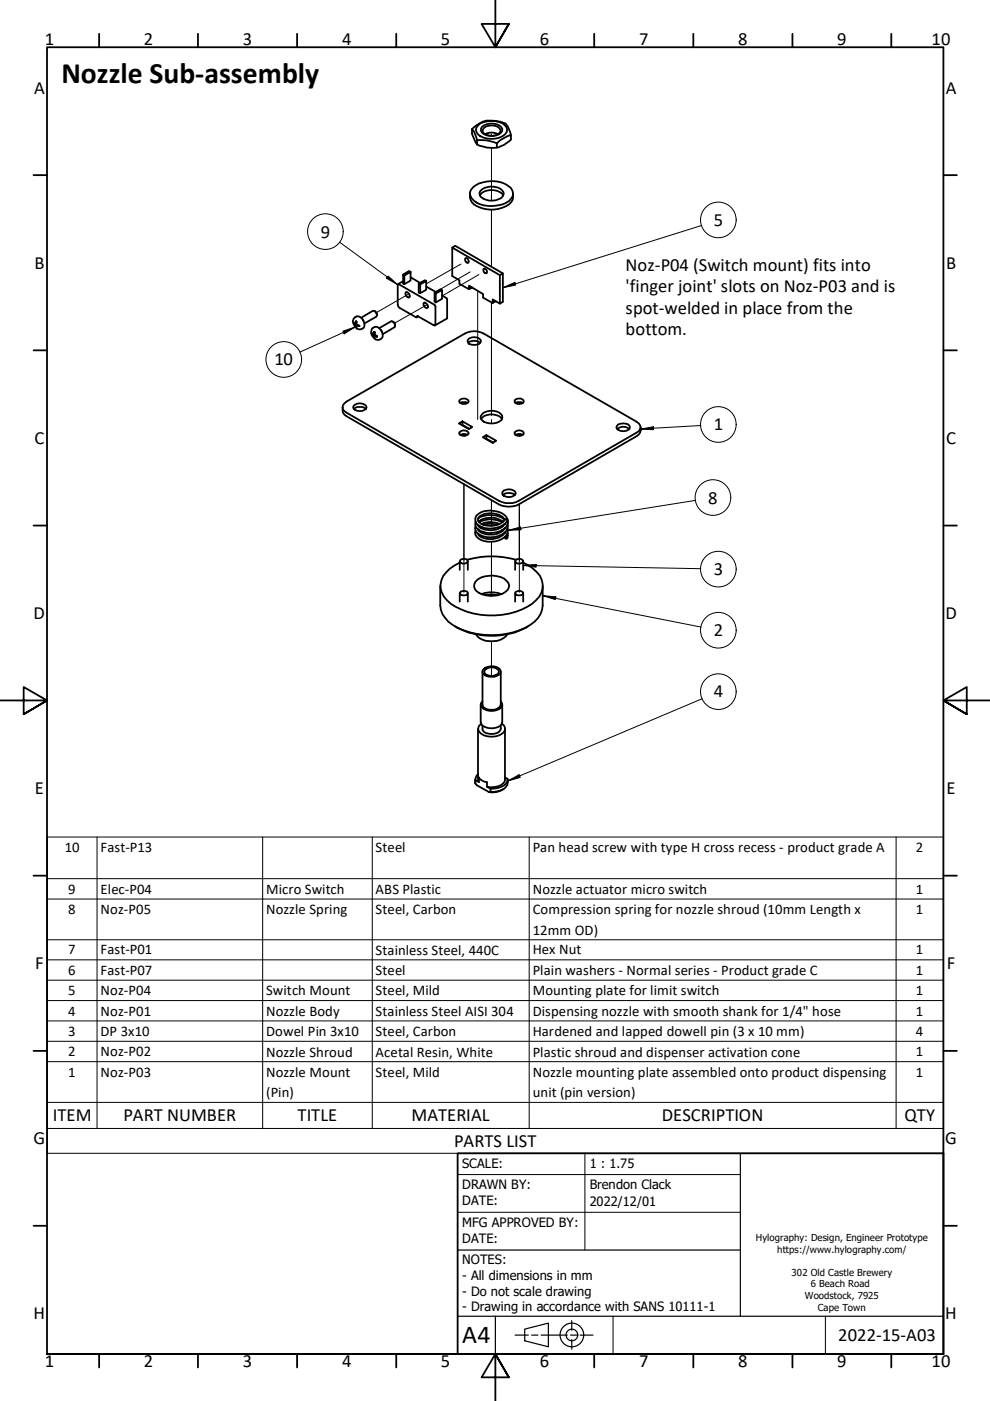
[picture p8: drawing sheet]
<svg xmlns="http://www.w3.org/2000/svg" width="210mm" height="297mm" viewBox="0 0 210 297" stroke-linecap="round" stroke-linejoin="round" font-family="sans-serif">
<!-- layer: Tweak Trail (Hylo) -->
<g fill="none" stroke="#000" stroke-width=".21">
<path d="M104.2 31.4v11.1v-1M104.2 28.4v.4M97.7 56l-7.3 4.2M99.7 57.6l-7.3 4.3M101.5 58.2l-7.7 4.5M104.2 44.4v12.2M86.7 62.3l-6.9 4M90.6 64.6l-6.9 3.9M101.3 61.6v27.3M104.2 64.1v24M98.4 90.2v.1M98.4 92v.4"/>
<path d="M104.2 88.9v.9M104.2 93.6v.2M110.1 92v.4M98.4 102.6v23M104.2 114.9v11.5zM104.2 106v5.5M104.2 112.1v.3M104.2 113v.3M104.2 113.9v.4M110.1 118.8v-11.9v18.7M104.2 136v7.3"/>
</g>
<!-- layer: Visible (Hylo) -->
<g fill="none" stroke="#000" stroke-width=".38">
<path d="M100.1 27.4a5.6 5.6 0 0 1 6.6-1.4l.6 .2 .3 .5 .7 1.9-2.2 1.1-.8 .7-2-.6-2.1-.1-.6-1.5zM100.1 27.4a6.1 6.1 0 0 0 1.1 3.3 6 6 0 0 0 6.7-.7l.4-.4v-1M100.3 39.7a6.5 6.5 0 0 1 8 .2 1.99 1.99 0 0 1-1 3.1 6.8 6.8 0 0 1-6.9-.5 1.73 1.73 0 0 1-.1-2.8zM101.2 29.7v1M101.3 26.6a4.8 4.8 0 0 1 5.8 0 1.34 1.34 0 0 1-.5 2.3 4.9 4.9 0 0 1-5.3-.4 1.24 1.24 0 0 1 0-1.9zM102.2 26.9a3 3 0 0 1 4.3 .4 1.38 1.38 0 0 1-1.2 1.4 2.77 2.77 0 0 1-3.3-1zM102.7 27a2.61 2.61 0 0 1 3.4 .5 1.65 1.65 0 0 1-2.3 1.3 1.39 1.39 0 0 1-1.5-1.1zM102.8 28.4a3.1 3.1 0 0 1 2.8 0M105.3 30.4v.9M85.5 59.6l-1.1 .6M85.7 58.4l1.4-.8v1.9l-1.4 .7zM85.7 58.4l-.2-.2v1.9l.2 .1"/>
<path d="M87.1 57.6l-.4-.1-1.2 .7M87.1 58.8l2 1.2M90.4 59.5l-.3-.1-1.3 .7M95.9 52.5l10.1 5.8 .6-.3M98.6 54.8l.1-.1a.64 .64 0 0 1 .6 .4 .64 .64 0 0 1 0 .6 .69 .69 0 0 1-.7-.9zM99.6 41.1a2.63 2.63 0 0 0 2.3 3 6.3 6.3 0 0 0 6.5-1.3l.3-.5 .1-1.2M101.7 41.5a3.4 3.4 0 0 1 4.7-.5l.3 .5M101.8 40.6a3.3 3.3 0 0 1 4.9 .2 1.26 1.26 0 0 1-.9 1.4 3.3 3.3 0 0 1-4.1-.8zM102.6 56.9a.64 .64 0 0 1 .6 .4 .64 .64 0 0 1-.1 .7 .63 .63 0 0 1-.5-.4 .63 .63 0 0 1 0-.7zM106 58.3v6.1M75 68.4l.3 .2M75.1 67.5a1.1 1.1 0 0 1 1.1-.4 1.1 1.1 0 0 1 .8 .8 1.2 1.2 0 0 1-.4 1.9 1.55 1.55 0 0 1-1.5-.7 1.55 1.55 0 0 1 0-1.6z"/>
<path d="M75.2 68.6h-.2l.4 .3v.4l.2-.1M75.6 68.5l-.3 .1M75.6 68.2v.6l.5 .2M75.6 68.2l-.2-.1-.1 .5M75.8 68.9l-.2 .1M76.1 68.9v.2l-.5-.1v.5M76.6 67.4l2.5-1.5a.86 .86 0 0 1 .7 1.3l-2.5 1.4M76.9 67.7l.2 .4M78.9 69.7a1.03 1.03 0 0 1 1.6 0 1.27 1.27 0 0 1 .7 1.3 1.27 1.27 0 0 1-.9 1.1 1.65 1.65 0 0 1-1.4-2.4zM78.9 70.6l.3 .3M79.1 70.8h-.2l.3 .2 .1 .6 .1-.2M79.4 66l.5 .4v.5"/>
<path d="M79.4 70.7l-.2 .2M79.5 70.4l-.1 .6 .5 .2M79.5 70.5l-.2-.2-.1 .6M79.6 71.1l-.2 .1M79.9 71.2v.2l-.5-.2 .1 .5M80.4 69.6l2.5-1.5a.86 .86 0 0 1 .7 1.3l-2.4 1.5M80.8 70l.2 .3M83.2 68.2h.2a.7 .7 0 0 1 .4 .9M84.4 60.2l7.7 4.4 .2 .4v3.9h-.4l-3.4-1.9-.2 .3-.2-.1-3.6-2.1-.2-.5zM86.1 61.9a.86 .86 0 0 1 .7 1.1 .74 .74 0 0 1-.7-.3 .74 .74 0 0 1 0-.8zM88.6 67l-.3 .3M89.1 60.3l1.3-.8v2l-1.3 .7z"/>
<path d="M89.1 60.3l-.3-.2v1.9l.3 .2M89.8 64.3l.2-.2a.96 .96 0 0 1 .7 1.2 .75 .75 0 0 1-.9-1zM90.4 60.8l2 1.1M92.4 62.2l1.3-.7v1.9l-1.3 .7zM92.4 62.2l-.3-.1v1.8l.3 .2M93.7 62.7l1.1 .7v4l-2.6 1.6M93.7 61.5l-.3-.2-1.3 .8M99.3 72.7a2.04 2.04 0 0 1 2.5 0M99.4 61.3l-2-1.1v-.8l-1.5-.9v-6l.6-.4 10.1 5.9v6l-.6 .4-1.5-.9v.7l.6-.3M99.5 71.7a1.73 1.73 0 0 1 2.5 .6 1.7 1.7 0 0 1-2.7 .3l-.2-.3zM100.1 60.9l-.7 .4v-.7l3 1.7v.8l2.1 1.1M72.6 86.3a1.56 1.56 0 0 0 .9 2l32.4 18.7a4.9 4.9 0 0 0 4 0l25-14.5a1.68 1.68 0 0 0 .9-1.9"/>
<path d="M73 85.5l.5-.4 25.1-14.4a4.2 4.2 0 0 1 4 0l32.3 18.7a1.22 1.22 0 0 1 .9 1.2 1.22 1.22 0 0 1-.9 1.1l-25 14.5a4.9 4.9 0 0 1-4 0l-32.4-18.7a1.15 1.15 0 0 1-.5-2zM75 86.7a2.13 2.13 0 0 1 2.6 0M75 86a1.76 1.76 0 0 1 2.7 .3 1.65 1.65 0 0 1-2.8 0zM97.3 91.7a1.16 1.16 0 0 1 2.1 .2 1.3 1.3 0 0 1-2 .2zM97.5 84.8a1.15 1.15 0 0 1 1.9 .3 1.19 1.19 0 0 1-2.1-.1zM97.6 92.2a1.62 1.62 0 0 1 1.5 0M97.6 85.5a1.62 1.62 0 0 1 1.5 0M97.9 90.2l.1-.1 1.5 .8M98 89.3l-.7 .5 2.1 1.2 .7-.5-2.1-1.2v.8M102 88.8a3 3 0 0 1 4.4 0M102.2 87.9a3.1 3.1 0 0 1 4.1 0 .97 .97 0 0 1-.4 1.5 3.4 3.4 0 0 1-3.7-.3l-.3-.4v-.4zM103 93l1.6 .8"/>
<path d="M103.1 92.3l-.7 .4 2.1 1.2 .7-.4-2.1-1.2v.7M109.2 84.8a1.12 1.12 0 0 1 1.9 .3 1.14 1.14 0 0 1-2-.1zM109.2 91.6a1.12 1.12 0 0 1 1.9 .3 1.11 1.11 0 0 1-2-.2zM109.3 85.5a1.75 1.75 0 0 1 1.6 0M109.3 92.2a1.75 1.75 0 0 1 1.6 0M130.8 90.3a2 2 0 0 1 2.7 0v.3a1.39 1.39 0 0 1-1.9 .8l-.8-.5-.1-.3zM130.9 91a1.84 1.84 0 0 1 2.5 0M97.5 119.3a6.3 6.3 0 0 0-4.1 4.6 5.1 5.1 0 0 0 3.2 4.7 16.3 16.3 0 0 0 16.2-.6 4.4 4.4 0 0 0 1.7-5.9 8.7 8.7 0 0 0-3.6-2.8M97.5 119v1.8M97.7 118.7a1.05 1.05 0 0 1 1.5 .3 .9 .9 0 0 1-.9 .5 .9 .9 0 0 1-.8-.6zM99.1 118.7a19.1 19.1 0 0 1 10.3 0M99.2 119v1.8"/>
<path d="M101.3 110a5.1 5.1 0 0 1 5.7 .2 4 4 0 0 0-4.7-1.1l-.4 .2a.89 .89 0 0 0-.6 .9 .89 .89 0 0 0 .7 .8 4.3 4.3 0 0 0 5.2-1l.3 .2a1.52 1.52 0 0 1-1.1 1.3 4.8 4.8 0 0 1-5.4-.6 1.66 1.66 0 0 1 1.2-2.4 5 5 0 0 1 5.2 1.2 1.75 1.75 0 0 1-1 2.7 4.7 4.7 0 0 1-5.4-.5l-.2-.7v-.6M101.5 110.6a4.3 4.3 0 0 1 5.2 0M101.6 110.7a5 5 0 0 1 4.9 0M101.6 112.4l-.1 .1M101.6 111.4l-.1 .2M101.7 111.6l-.1 .1M102.1 111.1a4.3 4.3 0 0 1 3.8 0M102.5 111.2a5.9 5.9 0 0 1 3 0M102.5 111.9l-.4 .1M105.5 111.9l.4 .1M106.3 111.6l.2 .1M106.5 112.4l.2 .1"/>
<path d="M106.5 111.4l.2 .2M106.6 104.3a1.83 1.83 0 0 1 2.7 .3 1.74 1.74 0 0 1-2.7 .3zM106.6 105a2.04 2.04 0 0 1 2.6 0M107 111v.1M107 112v.1M107.1 112.9a4 4 0 0 1-4.5 1.2l-.7-.3-.6-.7M107.1 112a4.1 4.1 0 0 1-5.7 .4l-.1-.2M107.1 111a4.2 4.2 0 0 1-5.5 .7l-.3-.4M107.1 113.8l.4 .1 .1 .2-.4 .1-.1-.4M107.6 111.1a2.21 2.21 0 0 1-1.9 2.6 4.8 4.8 0 0 1-4.6-.7l-.4-1 .1-.4M107.6 112a2.23 2.23 0 0 1-1.9 2.6 4.2 4.2 0 0 1-4.9-1.1l-.1-.5 .1-.5M107.6 113v1.1"/>
<path d="M109.2 119v1.8M109.4 118.7a.85 .85 0 0 1 .9-.3 .85 .85 0 0 1 .6 .8 .95 .95 0 0 1-1.7-.3zM110.9 119v1.8M93.3 124.2v4.2a6 6 0 0 0 3.8 4.7 17 17 0 0 0 15.3-.6 5.2 5.2 0 0 0 2.7-4.1v-4.2M96.5 132.8a15.9 15.9 0 0 0 15.4 0M97.5 125.8v1.8M97.7 125.5a1.11 1.11 0 0 1 1.5 .2 1.02 1.02 0 0 1-1.7 .2zM99.2 125.8v1.8M100.8 123.3a5 5 0 0 1 5.4-.9 2.74 2.74 0 0 1 1.7 1.7 2.84 2.84 0 0 1-3 2.2 4.4 4.4 0 0 1-4.3-1.5v-1zM100.9 134.5a3.8 3.8 0 0 0 3.7 1.4 3.5 3.5 0 0 0 3-1.4M102 126a6.1 6.1 0 0 1 4.4 0M102.9 126.2a4.5 4.5 0 0 1 2.6 0"/>
<path d="M109.2 125.7a1.1 1.1 0 0 1 1.7 0 .94 .94 0 0 1-.8 .5 .94 .94 0 0 1-.9-.5zM109.2 125.8v1.8M110.9 125.8v1.8M101.3 154.5v10.8l.2 .5M101.9 149.4v3.7a2.43 2.43 0 0 0 3 1.3 1.6 1.6 0 0 0 1.6-1.3v-3.7M102 153.5a1.19 1.19 0 0 0-.6 1.1 1.19 1.19 0 0 0 .7 1 3.7 3.7 0 0 0 5-.8l-.2-1-.5-.3M102.3 153.8v.7a1.92 1.92 0 0 0 2.5 1.1 1.37 1.37 0 0 0 1.4-1.8M102.3 142.4v7a1.48 1.48 0 0 0 1.9 1.1 1.84 1.84 0 0 0 2-1.1v-7M102.3 148.7a.88 .88 0 0 0 .1 1.5 3.2 3.2 0 0 0 4-.4v-.7l-.2-.4M102.5 141.9a2.66 2.66 0 0 1 3.5 .1l.2 .4a1.61 1.61 0 0 1-2.1 1.1 1.55 1.55 0 0 1-1.8-1.3zM102.8 142a1.96 1.96 0 0 1 3 .3l-.1 .3a1.94 1.94 0 0 1-3 .1zM107.1 154.5v10.8a2.01 2.01 0 0 1-2.3 1.6l-1.5-.1"/>
<path d="M100.8 165.3v.8l.3 .4 2.6 1.4M101.3 164.1l-.3 .4-.2 .9 .7 .4M101.5 165.8v-1a2.31 2.31 0 0 0 1.8 1v1M103.3 166.8l.7 .4M103.7 167.9h.3M104 167.2v.7M106.6 167.4a4.1 4.1 0 0 1-2.9 .5M107.1 164.8l.5 .3a1.72 1.72 0 0 1-1.2 1.7l-.8 .3-1.6 .1M107.6 165.3a2.15 2.15 0 0 1-2.1 2.5l-1.5 .1"/>
</g>
<g fill="#000">
<circle cx="76.1" cy="69.1" r=".19"/>
<circle cx="107" cy="111.1" r=".19"/>
<circle cx="107" cy="113" r=".19"/>
<circle cx="107" cy="112" r=".19"/>
<circle cx="107.1" cy="113.8" r=".19"/>
</g>
<!-- layer: Symbol (Hylo) -->
<g fill="none" stroke="#000" stroke-width=".21">
<path d="M72 51.4l12.3 9M82.3 58.5l2 1.9-2.4-1.4zM148.8 47.8l-42.2 13.2M72.7 70.2l2.6-.9-2.3 1.5zM75.3 69.3l-11.7 5.4M106.6 61l2.6-1.1 .1 .5zM135.8 91l2.8-.5v.6zM148.6 90.2l-12.8 .8M107.7 112.4l2.7-.7 .1 .6zM110.9 119.9l2.8-.2v.6zM110.9 119.9l37.7 .7M147.4 106.1l-39.7 6.3"/>
<path d="M115.1 126.3l2.8 .2-.2 .6zM115.1 126.3l33.6 6.7M148.9 148.1l-41.3 17.5M20.6 177.5v61.8M55.7 177.5v61.8M78.9 177.5v61.8M107.6 165.6l2.4-1.3 .3 .5zM112.2 177.5v61.8M190 177.5v61.8M10 186.3h190M10 190.6h190M10 199.2h190"/>
<path d="M10 203.5h190M10 207.8h190M10 212.1h190M10 216.5h190M10 233.7h190v-56.2h-190v61.8M10 239.3v5.2h190v-5.2M10 220.8h190M10 225.1h190M200 233.7v5.6h-190"/>
<circle cx="69" cy="49.1" r="3.8"/>
<circle cx="152.3" cy="46.6" r="3.8"/>
<circle cx="60.2" cy="76.2" r="3.8"/>
<circle cx="152.3" cy="90" r="3.8"/>
<circle cx="151.2" cy="105.5" r="3.8"/>
<circle cx="152.3" cy="120.7" r="3.8"/>
<circle cx="152.3" cy="133.6" r="3.8"/>
<circle cx="152.3" cy="146.6" r="3.8"/>
</g>
<!-- layer: Border (Hylo) -->
<g fill="none" stroke="#000" stroke-width=".38">
<path d="M21 7.2v2.8M42 7.2v2.8M63 7.2v2.8M84 7.2v2.8M105 0v10l-2.9-4.9h5.8l-2.9 4.9 2.9-4.9M126 7.2v2.8M147 7.2v2.8M168 7.2v2.8M189 7.2v2.8M7.1 37.1h2.9M200 37.1h2.9M7.1 74.3h2.9"/>
<path d="M200 74.3h2.9M7.1 111.4h2.9M200 111.4h2.9M0 148.5h10l-5-2.8v5.7l5-2.9-5 2.9M210 148.5h-10l5-2.8v5.7l-5-2.9 5 2.9M7.1 185.7h2.9M200 185.7h2.9M7.1 222.8h2.9M200 222.8h2.9M7.1 259.9h2.9M200 259.9h2.9M10 287.1v-277.1h190v277.1h-190h190"/>
<path d="M21 287.1v2.8M42 287.1v2.8M63 287.1v2.8M84 287.1v2.8M107.9 292l-2.9-4.9 2.9 4.9h-5.8l2.9-4.9v9.9M126 287.1v2.8M147 287.1v2.8M168 287.1v2.8M189 287.1v2.8"/>
</g>
<!-- layer: Title (Hylo) -->
<g fill="none" stroke="#000" stroke-width=".25">
<path d="M157 244.5v34.6M97 265h60M97 279.1h103M105 279.1v8M109.2 283.1h2.8M111.3 281.8l5-1.3v5l-5-1.2zM112.7 283.1h1.3M114.7 283.1h5.6M121 283.1h1.3M121.2 280v2.1M121.2 284v2.1M123 283.1h2.7"/>
<circle cx="121.3" cy="283" r="2.51"/>
<circle cx="121.3" cy="283" r="1.24"/>
</g>
<path d="M97 257h60M97 249h60M124 244.5v20.5M130 279.1v8M175 279.1v8" fill="none" stroke="#000" stroke-width=".21"/>
<path d="M97 244.5h103v42.6h-103z" fill="none" stroke="#000" stroke-width=".38"/>
<!-- layer: Symbol (Hylo) -->
<g fill="#000">
<path d="M82.3 58.5l2 1.9-2.4-1.4z" fill-rule="evenodd"/>
<path d="M106.6 61l2.6-1.1 .1 .5z" fill-rule="evenodd"/>
<path d="M72.7 70.2l2.6-.9-2.3 1.5z" fill-rule="evenodd"/>
<path d="M135.8 91l2.8-.5v.6z" fill-rule="evenodd"/>
<path d="M107.7 112.4l2.7-.7 .1 .6z" fill-rule="evenodd"/>
<path d="M110.9 119.9l2.8-.2v.6z" fill-rule="evenodd"/>
<path d="M115.1 126.3l2.8 .2-.2 .6z" fill-rule="evenodd"/>
<path d="M107.6 165.6l2.4-1.3 .3 .5z" fill-rule="evenodd"/>
</g>
<text font-size="6.3" x="13" y="17.6">Nozzle Sub-assembly</text>
<text font-size="5.5" x="98" y="284.8">A4</text>
<g font-size="3.9">
<text x="9.5" y="9.6">1</text>
<text x="30.5" y="9.6">2</text>
<text x="51.5" y="9.6">3</text>
<text x="72.5" y="9.6">4</text>
<text x="93.5" y="9.6">5</text>
<text x="114.5" y="9.6">6</text>
<text x="135.5" y="9.6">7</text>
<text x="156.5" y="9.6">8</text>
<text x="177.5" y="9.6">9</text>
<text x="197.5" y="9.6">10</text>
<text x="7.2" y="19.9">A</text>
<text x="200.5" y="19.9">A</text>
<text x="151.3" y="47.9">5</text>
<text x="68" y="50.4">9</text>
<text x="7.3" y="56.9">B</text>
<text x="132.7" y="57.5">Noz-P04 (Switch mount) fits into</text>
<text x="200.6" y="56.9">B</text>
<text x="132.7" y="62">'finger joint' slots on Noz-P03 and is</text>
<text x="132.7" y="66.5">spot-welded in place from the</text>
<text x="132.7" y="71">bottom.</text>
<text x="58.2" y="77.5">10</text>
<text x="7.3" y="94.1">C</text>
<text x="151.3" y="91.2">1</text>
<text x="200.6" y="94.1">C</text>
<text x="150.2" y="106.8">8</text>
<text x="151.3" y="121.9">3</text>
<text x="7.1" y="131.2">D</text>
<text x="200.5" y="131.2">D</text>
<text x="151.3" y="134.9">2</text>
<text x="151.3" y="147.9">4</text>
<text x="7.4" y="168.3">E</text>
<text x="200.7" y="168.3">E</text>
<text x="7.4" y="205.5">F</text>
<text x="200.7" y="205.5">F</text>
<text x="11.2" y="237.7">ITEM</text>
<text x="26.2" y="237.7">PART NUMBER</text>
<text x="63.1" y="237.7">TITLE</text>
<text x="87.2" y="237.7">MATERIAL</text>
<text x="140.3" y="237.7">DESCRIPTION</text>
<text x="191.8" y="237.7">QTY</text>
<text x="7.1" y="242.6">G</text>
<text x="96.3" y="243.1">PARTS LIST</text>
<text x="200.4" y="242.6">G</text>
<text x="7.1" y="279.7">H</text>
<text x="200.4" y="279.7">H</text>
<text x="177.7" y="284.3">2022-15-A03</text>
<text x="9.5" y="289.9">1</text>
<text x="30.5" y="289.9">2</text>
<text x="51.5" y="289.9">3</text>
<text x="72.5" y="289.9">4</text>
<text x="93.5" y="289.9">5</text>
<text x="114.5" y="289.9">6</text>
<text x="135.5" y="289.9">7</text>
<text x="156.5" y="289.9">8</text>
<text x="177.5" y="289.9">9</text>
<text x="197.5" y="289.9">10</text>
</g>
<g font-size="3.1">
<text x="13.7" y="180.6">10</text>
<text x="21.3" y="180.6">Fast-P13</text>
<text x="79.6" y="180.7">Steel</text>
<text x="113" y="180.7">Pan head screw with type H cross recess - product grade A</text>
<text x="194.2" y="180.6">2</text>
<text x="14.5" y="189.5">9</text>
<text x="21.3" y="189.5">Elec-P04</text>
<text x="56.5" y="189.5">Micro Switch</text>
<text x="79.6" y="189.5">ABS Plastic</text>
<text x="113" y="189.5">Nozzle actuator micro switch</text>
<text x="194.2" y="189.5">1</text>
<text x="14.5" y="193.8">8</text>
<text x="21.3" y="193.8">Noz-P05</text>
<text x="56.5" y="193.9">Nozzle Spring</text>
<text x="79.6" y="193.9">Steel, Carbon</text>
<text x="113" y="193.9">Compression spring for nozzle shroud (10mm Length x</text>
<text x="194.2" y="193.8">1</text>
<text x="14.5" y="202.4">7</text>
<text x="21.3" y="202.4">Fast-P01</text>
<text x="79.6" y="202.4">Stainless Steel, 440C</text>
<text x="113" y="198.2">12mm OD)</text>
<text x="113" y="202.4">Hex Nut</text>
<text x="194.2" y="202.4">1</text>
<text x="14.5" y="206.7">6</text>
<text x="21.3" y="206.7">Fast-P07</text>
<text x="79.6" y="206.7">Steel</text>
<text x="113" y="206.7">Plain washers - Normal series - Product grade C</text>
<text x="194.2" y="206.7">1</text>
<text x="14.5" y="211">5</text>
<text x="14.5" y="215.3">4</text>
<text x="21.3" y="211">Noz-P04</text>
<text x="21.3" y="215.3">Noz-P01</text>
<text x="56.5" y="211.1">Switch Mount</text>
<text x="56.5" y="215.4">Nozzle Body</text>
<text x="79.6" y="211.1">Steel, Mild</text>
<text x="79.6" y="215.4">Stainless Steel AISI 304</text>
<text x="113" y="211.1">Mounting plate for limit switch</text>
<text x="113" y="215.4">Dispensing nozzle with smooth shank for 1/4&quot; hose</text>
<text x="194.2" y="211">1</text>
<text x="194.2" y="215.3">1</text>
<text x="14.5" y="219.6">3</text>
<text x="21.3" y="219.6">DP 3x10</text>
<text x="56.5" y="219.7">Dowel Pin 3x10</text>
<text x="79.6" y="219.7">Steel, Carbon</text>
<text x="113" y="219.7">Hardened and lapped dowell pin (3 x 10 mm)</text>
<text x="194.2" y="219.6">4</text>
<text x="14.5" y="224">2</text>
<text x="21.3" y="224">Noz-P02</text>
<text x="56.5" y="224">Nozzle Shroud</text>
<text x="79.6" y="224">Acetal Resin, White</text>
<text x="113" y="224">Plastic shroud and dispenser activation cone</text>
<text x="194.2" y="224">1</text>
<text x="14.5" y="228.3">1</text>
<text x="21.3" y="228.3">Noz-P03</text>
<text x="56.5" y="228.3">Nozzle Mount</text>
<text x="56.5" y="232.6">(Pin)</text>
<text x="79.6" y="228.3">Steel, Mild</text>
<text x="113" y="228.3">Nozzle mounting plate assembled onto product dispensing</text>
<text x="113" y="232.6">unit (pin version)</text>
<text x="194.2" y="228.3">1</text>
</g>
<g font-size="2.7">
<text x="98" y="247.6">SCALE:</text>
<text x="125" y="247.6">1 : 1.75</text>
<text x="98" y="252">DRAWN BY:</text>
<text x="98" y="255.5">DATE:</text>
<text x="125" y="252.1">Brendon Clack</text>
<text x="125" y="255.6">2022/12/01</text>
<text x="98" y="263.5">DATE:</text>
<text x="98" y="260.1">MFG APPROVED BY:</text>
<text x="98" y="268.1">NOTES:</text>
<text x="98" y="271.4">- All dimensions in mm</text>
<text x="98" y="274.7">- Do not scale drawing</text>
<text x="98" y="278">- Drawing in accordance with SANS 10111-1</text>
</g>
<g font-size="2">
<text x="160.3" y="263.1">Hylography: Design, Engineer Prototype</text>
<text x="164.8" y="265.6">https://www.hylography.com/</text>
<text x="167.8" y="270.5">302 Old Castle Brewery</text>
<text x="170.6" y="275.4">Woodstock, 7925</text>
<text x="171.9" y="273">6 Beach Road</text>
<text x="173.4" y="277.9">Cape Town</text>
</g>
</svg>
